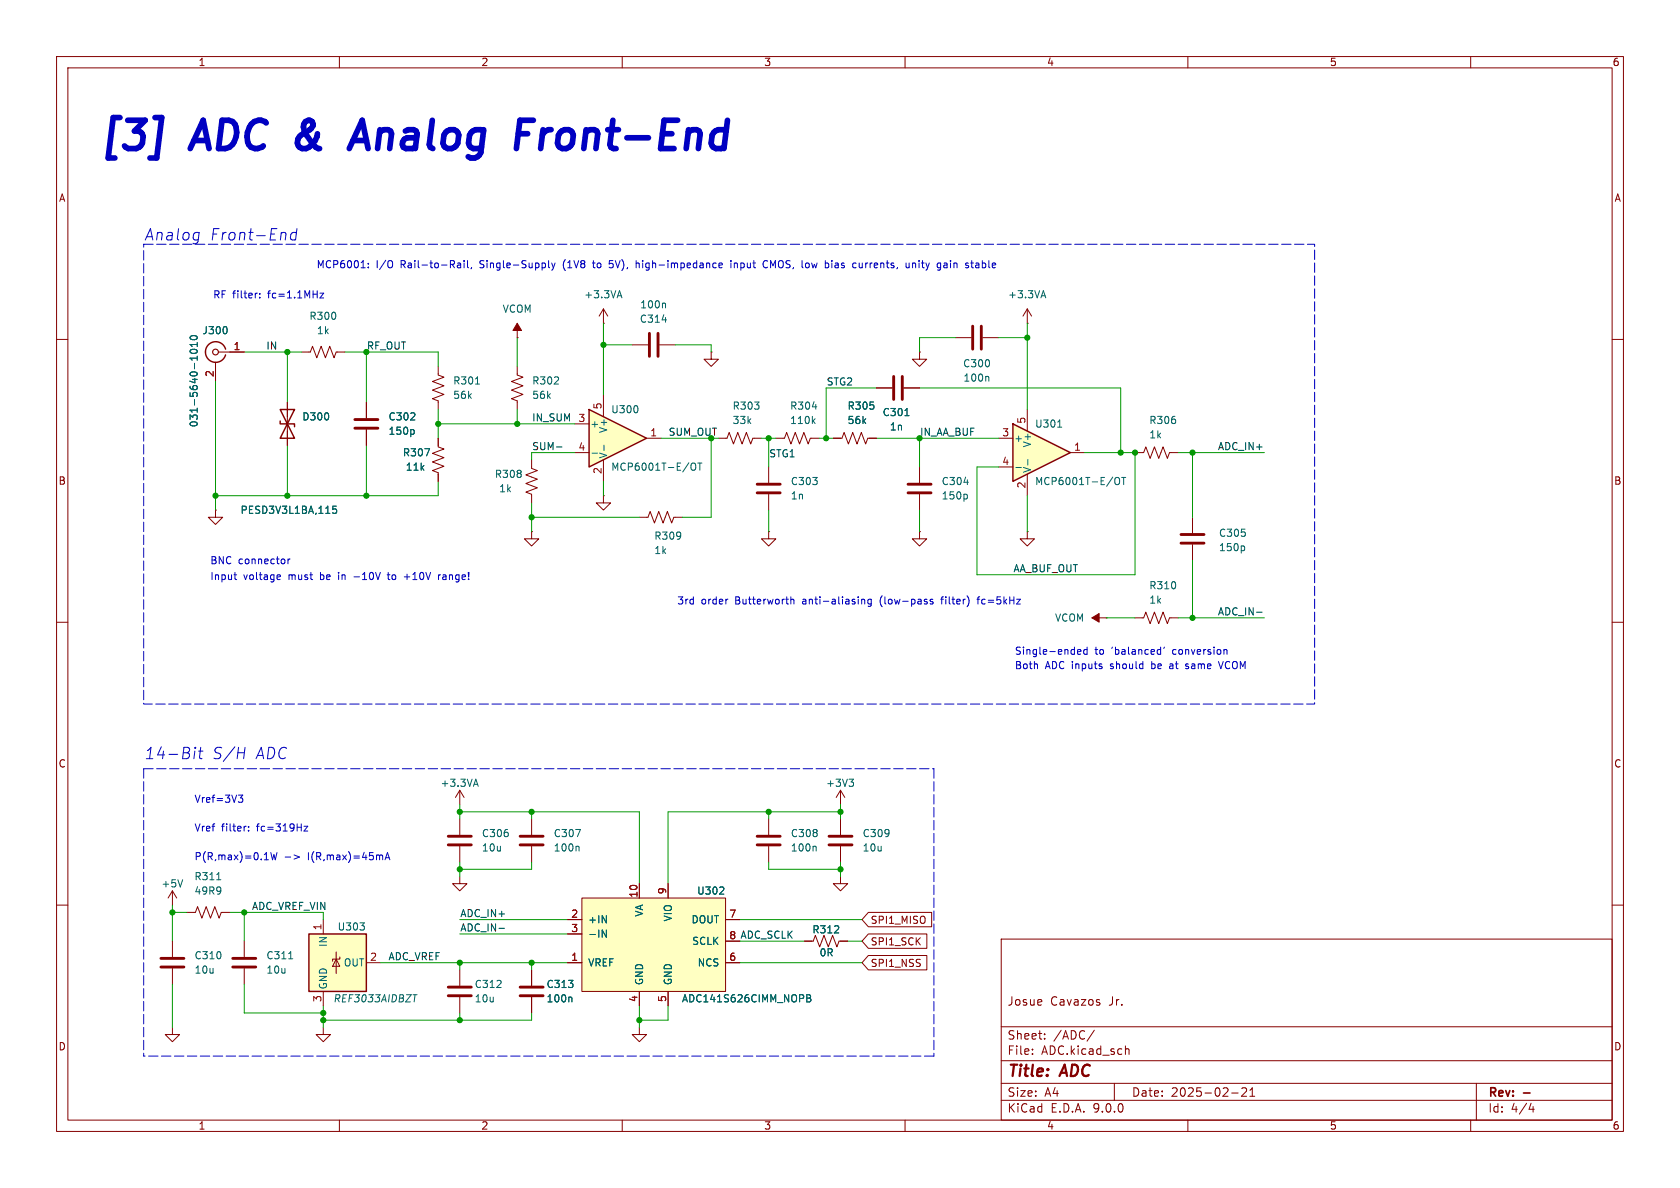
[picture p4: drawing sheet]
<svg xmlns="http://www.w3.org/2000/svg" width="297mm" height="210mm" viewBox="0 0 297 210" stroke-linecap="round" stroke-linejoin="round" font-family="sans-serif">
<g fill="none" stroke="#840000" stroke-width=".18">
<path d="M10 10h277v190h-277zM12 12h273v186h-273zM60 10v2M110 10v2M160 10v2M210 10v2M260 10v2M181.6 57.2h.1M181.6 54.6l-.8 1.3M181.6 54.6l.8 1.3M181.6 54.6v2.6M10 60h2"/>
<path d="M111.8 61h2.8M116.6 61h2.8M125.7 62.2v1.3h1.3l-1.3 1.3-1.2-1.3h1.2M125.7 62.2h.1M162.6 62.2v1.3h1.2l-1.2 1.3-1.3-1.3h1.3M162.6 62.2h.1M285 60h2M10 110h2M193 109.2h2.6M195.6 109.2h.1M200.7 109.2h1.5l.4-1 .7 2 .8-2 .8 2 .7-2 .8 2 .4-1h1.5M285 110h2"/>
<path d="M81.3 139.7l-.8 1.3M81.3 139.7l.7 1.3M81.3 139.7v2.5M10 160h2M177 166h108v32h-108zM194.4 177.3v.3M285 160h2M60 198v2M110 198v2M160 198v2M177 194.5h108M177 191.5h108"/>
<path d="M177 187.5h108M177 181.5h108M182.5 186.3v.1M182.5 185.5v.1M184.7 183.6v.1M184.7 182.8v.1M193.5 182.1l-1.3 2M197 191.5v3M199 185.5l.2-.1 .3 .1 .1 .9M210 198v2M217.7 193.2h1.2M219.5 192.4l.6-.1 .2 .1 .1 .3-.9 1.1h.9"/>
<path d="M221 193.8h.8M221 192.7l.4-.4v1.5M260 198v2M261 191.5v6.5M270.7 195l-.4 1.1h.9M271 195.6v1"/>
</g>
<path d="M269.3 193.2h1.2" fill="none" stroke="#840000" stroke-width=".3"/>
<path d="M117.1 56.5h.7M117.5 53.6l.2 .2v.6M184.1 52.3h.7M184.5 51.4l.4 1.2M83.8 138.6h.6M84.1 137.7l.4 1.3" fill="none" stroke="#006464" stroke-width=".18"/>
<path d="M114.8 58.9v4.1M116.3 58.9v4.1" fill="none" stroke="#840000" stroke-width=".51"/>
<path d="M193 109.2l1.3-.7v1.5z" fill="#840000" stroke="#840000" stroke-width=".18"/>
<path d="M104.1 72.4l10.2 5.1-10.2 5.1z" fill="#ffffc2"/>
<path d="M39.9 61.7a1.81 1.81 0 0 0-2.8-1 1.81 1.81 0 0 0 0 3 1.81 1.81 0 0 0 2.8-1M49.5 72.4l2.6 5.1h-2.6l2.6-5.1zM49.5 74.4v.5h2.6v.5M104.1 72.4l10.2 5.1-10.2 5.1z" fill="none" stroke="#840000" stroke-width=".25"/>
<g fill="none" stroke="#840000" stroke-width=".18">
<path d="M91.4 59.7h.1M91.4 57.2v2.5M106.7 57.2h.1M106.7 54.6v2.6M106.7 54.6l-.8 1.3M106.7 54.6l.7 1.3M38.1 64v3.3M38.6 62.2h4.6M50.8 71.1v7.6M53.3 62.2h1.6l.3-1 .8 2 .8-2 .7 2 .8-2 .8 2 .3-1h1.6M64.8 71.1v2.8M64.8 75.9v2.8"/>
<path d="M77.5 77.5v1.5l1 .4-2 .7 2 .8-2 .8 2 .7-2 .8 1 .4v1.5M77.5 64.8v1.5l1 .4-2 .7 2 .8-2 .8 2 .7-2 .8 1 .4v1.5M91.4 64.8v1.5l1.1 .4-2.1 .7 2.1 .8-2.1 .8 2.1 .7-2.1 .8 1 .4v1.5M101.6 74.9h2.5M106.7 69.9v3.8M114.3 77.5h2.5M38.1 90.2v1.2h1.3l-1.3 1.3-1.3-1.3h1.3M38.1 90.2h.1M94 81.3v1.5l1 .4-2 .7 2 .8-2 .8 2 .7-2 .8 1 .4v1.5M101.6 80h2.5M106.7 81.3v3.8M148.6 139.7l-.8 1.3"/>
<path d="M148.6 139.7l.8 1.3M148.6 139.7v2.5M81.3 154.9v1.3h1.2l-1.2 1.3-1.3-1.3h1.3M81.3 144.8v2.8M81.3 149.6v2.8M94 144.8v2.8M94 149.6v2.8M135.9 144.8v2.8M135.9 149.6v2.8M148.6 154.9v1.3h1.3l-1.3 1.3-1.3-1.3h1.3M148.6 144.8v2.8M148.6 149.6v2.8"/>
<path d="M43.2 166.4v2.8M43.2 171.2v2.8M81.3 171.5v2.7M81.3 176.3v2.8M94 171.5v2.7M94 176.3v2.8M142.2 166.4h1.6l.3-1 .8 2 .8-2 .7 2 .8-2 .8 2 .3-1h1.6M113 181.6v1.3h1.3l-1.3 1.3-1.2-1.3h1.2"/>
</g>
<g fill="none" stroke="#006464" stroke-width=".18">
<path d="M33.7 59.4a.69 .69 0 0 1 1.2 .4 .72 .72 0 0 1-1.3-.2zM40 57.9l.2 .3-.2 .7M109.2 52.3h.6M109.5 51.4l.4 1.2M33.7 61.9a.69 .69 0 0 1 1.2 .3 .72 .72 0 0 1-1.3-.2zM34.9 60.5v.8M34.9 63v.7M34.9 60.9h-1.3l.4 .4M73 75.9l.2 .3v.3l-.2 .3M75.1 79.3h.8l-.5 1.3M84.1 67.9h.7M106.8 78.7v1"/>
<path d="M112.7 71.9v.8M59.5 89.5h-.6l-.1 .6 .2-.1h.4l.1 .2v.4l-.2 .1-.5-.1M104.7 80.1h.9M122.2 82l.3-.1a.43 .43 0 0 1 .5 .4v.4a.43 .43 0 0 1-.3 .4 .43 .43 0 0 1-.5-.2M123.4 81.9h.7M123.7 81.9v1.2M150.1 137.7h.8l-.4 .5M150.6 138.2l.3 .3v.3l-.3 .2M101.8 146.6h.8l-.5 1.3M102.2 149.6l.2 .2v.6M144.1 149.6l.2 .2v.6M51 169.5h.8"/>
<path d="M100.9 176.3l.2 .1v.7"/>
</g>
<path d="M91.4 57.2l.8 1.2h-1.5z" fill="#840000" stroke="#840000" stroke-width=".18"/>
<g fill="none" stroke="#840000" stroke-width=".51">
<path d="M62.7 74.2h4.1M62.7 75.7h4.1M79.2 147.8h4.1M79.2 149.4h4.1M91.9 147.8h4.1M91.9 149.4h4.1M133.9 147.8h4M133.9 149.4h4M146.6 147.8h4M146.6 149.4h4M41.1 169.4h4.1M41.1 170.9h4.1"/>
<path d="M79.2 174.5h4.1M79.2 176h4.1M91.9 174.5h4.1M91.9 176h4.1"/>
</g>
<circle cx="38.1" cy="62.2" r=".51" fill="none" stroke="#840000" stroke-width=".2"/>
<path d="M179.1 74.9l10.1 5.1-10.1 5.1z" fill="#ffffc2"/>
<path d="M179.1 74.9l10.1 5.1-10.1 5.1z" fill="none" stroke="#840000" stroke-width=".25"/>
<path d="M176.5 77.5h2.6M181.6 72.4v3.8M176.5 82.6h2.6M181.6 83.8v3.8M189.2 80h2.6M200.7 80h1.5l.4-1 .7 2 .8-2 .8 2 .7-2 .8 2 .4-1h1.5" fill="none" stroke="#840000" stroke-width=".18"/>
<path d="M187 75.5h.7M179.6 82.6h1M181.7 81.2v1M197.1 84.6l.3-.2a.43 .43 0 0 1 .5 .4v.4a.43 .43 0 0 1-.3 .5 .43 .43 0 0 1-.5-.2M198.3 84.4h.7M198.7 84.4v1.3" fill="none" stroke="#006464" stroke-width=".18"/>
<path d="M102.9 158.8h25.4v16.5h-25.4z" fill="#ffffc2"/>
<g fill="none" stroke="#840000" stroke-width=".18">
<path d="M127 77.5h1.5l.4-1 .8 2 .7-2 .8 2 .8-2 .7 2 .4-1h1.5M137.2 77.5h1.5l.4-1 .7 2 .8-2 .8 2 .7-2 .8 2 .4-1h1.5M147.3 77.5h1.5l.4-1 .8 2 .7-2 .8 2 .8-2 .7 2 .4-1h1.5M106.7 87.6v1.3h1.2l-1.2 1.3-1.3-1.3h1.3M106.7 87.6h.1M135.9 94v1.3h1.3l-1.3 1.2-1.3-1.2h1.3M135.9 94h.1M135.9 82.6v2.7M135.9 87.4v2.8M162.6 94v1.3h1.2l-1.2 1.2-1.3-1.2h1.3M162.6 94h.1M162.6 82.6v2.7"/>
<path d="M162.6 87.4v2.8M181.6 94v1.3h1.3l-1.3 1.2-1.3-1.2h1.3M181.6 94h.1M210.8 91.4v2.8M210.8 96.3v2.8M30.5 157.5l-.8 1.3M30.5 157.5l.7 1.3M30.5 157.5v2.5M102.9 158.8h25.4v16.5h-25.4zM113 156.2v2.6M118.1 156.2v2.6M33 161.3h1.5l.4-1 .8 2 .7-2 .8 2 .8-2 .7 2 .4-1h1.5"/>
<path d="M100.3 162.6h2.6M100.3 165.1h2.6M100.3 170.2h2.6M113 175.3v2.5M118.1 175.3v2.5M128.3 162.6h2.5M128.3 170.2h2.5M128.3 166.4h2.5"/>
</g>
<g fill="none" stroke="#006464" stroke-width=".18">
<path d="M143.6 71.9h.8M143.7 74.4l.4 .5M144.1 74l-.5 .5M170.4 85.2h.8M170.8 87.4l.2 .2v.4l-.2 .2M219.8 96.5l.2 .2v.4l-.2 .3M32.3 155.5l-.4 1.3M38.3 155.5h.7M127.2 158.1h.8M127.9 156.9v.4M106.5 161.9l.7 1.2v-1.2M106.5 164.4l.7 1.3v-1.3"/>
<path d="M142.6 175.8h.5l.2 .3-.2 .3 .2 .2 .1 .3-.3 .2h-.5zM142.6 176.4h.5"/>
</g>
<path d="M133.9 85.6h4M133.9 87.1h4M160.5 85.6h4.1M160.5 87.1h4.1M208.8 94.5h4.1M208.8 96h4.1" fill="none" stroke="#840000" stroke-width=".51"/>
<path d="M54.6 165.1h10.2v10.2h-10.2z" fill="#ffffc2"/>
<path d="M54.6 165.1h10.2v10.2h-10.2z" fill="none" stroke="#840000" stroke-width=".25"/>
<g fill="none" stroke="#840000" stroke-width=".18">
<path d="M168.9 59.7h2.8M173.7 59.7h2.8M38.1 64.8v2.5M40.6 62.2h2.6M50.8 71.1v2.6M50.8 76.2v2.5M64.8 71.1v2.8M64.8 75.9v2.8M77.5 77.5v1.2M147.3 77.5h1.3M153.7 77.5h1.2M154.9 68.6h2.8"/>
<path d="M159.8 68.6h2.8M77.5 83.8v1.3M94 94v1.3h1.2l-1.2 1.2-1.3-1.2h1.3M94 94h.1M113 91.4h1.6l.3-1 .8 2.1 .8-2.1 .7 2.1 .8-2.1 .7 2.1 .4-1.1h1.5M113 156.2v2.6M118.1 156.2v2.6M30.5 166.4v2.8M30.5 171.2v2.8M57.1 162.6v2.5M57.1 175.3v2.5M59.4 169.5l.7 1.3h-1.3z"/>
<path d="M59.4 168.3v3.8M60.1 169.2v.3h-1.3v.4M64.8 170.2h2.5M94 171.5v2.7M94 176.3v2.8M100.3 170.2h2.6M100.3 162.6h2.6M100.3 165.1h2.6M113 175.3v2.5M118.1 175.3v2.5M128.3 170.2h2.5M128.3 166.4h2.5"/>
<path d="M128.3 162.6h2.5M142.2 166.4h1.3M148.6 166.4h1.3M153.5 168.9h10.4v2.6h-10.4l-1.1-1.3zM153.5 165.1h10.4v2.5h-10.4l-1.1-1.2zM153.5 161.3h11.2v2.5h-11.2l-1.1-1.2zM30.5 181.6v1.3h1.2l-1.2 1.3-1.3-1.3h1.3M57.1 181.6v1.3h1.3l-1.3 1.3-1.2-1.3h1.2"/>
</g>
<g fill="none" stroke="#006464" stroke-width=".18">
<path d="M33.7 59.4a.69 .69 0 0 1 1.2 .4 .72 .72 0 0 1-1.3-.2zM40 57.9l.2 .3-.2 .7M33.7 61.9a.69 .69 0 0 1 1.2 .3 .72 .72 0 0 1-1.3-.2zM34.9 60.5v.8M34.9 63v.7M34.9 60.9h-1.3l.4 .4M73 75.9l.2 .3v.3l-.2 .3M75.1 79.3h.8l-.5 1.3M160 73.5h.7M174.6 66.5l.2 .2v.7M59.5 89.5h-.6l-.1 .6 .2-.1h.4l.1 .2v.4l-.2 .1-.5-.1M127.2 158.1h.8"/>
<path d="M127.9 156.9v.4M63.6 163.1h.8l-.4 .5M64.4 163.7v.6M73 175.8h.7M100.9 176.3l.2 .1v.7M106.5 161.9l.7 1.2v-1.2M106.5 164.4l.7 1.3v-1.3M142.6 175.8h.5l.2 .3-.2 .3 .2 .2 .1 .3-.3 .2h-.5zM142.6 176.4h.5"/>
</g>
<path d="M172 57.7v4M173.5 57.7v4M158 66.5v4.1M159.5 66.5v4.1M28.4 169.4h4.1M28.4 170.9h4.1" fill="none" stroke="#840000" stroke-width=".51"/>
<path d="M98.4 79h.9M222.1 108.2h1M88.2 164.1h1" fill="none" stroke="#0f0f0f" stroke-width=".18"/>
<path d="M25.4 43.2h207v81.3h-207zM25.4 135.9v50.8M25.4 135.9h139.7M165.1 135.9v50.8M165.1 186.7h-139.7" fill="none" stroke="#0000c2" stroke-width=".18" stroke-dasharray="1.7 .6"/>
<g fill="none" stroke="#009600" stroke-width=".18">
<path d="M91.4 59.7v5.1M106.7 57.2v12.7M168.9 59.7h-6.3v2.5M176.5 59.7h5.1M181.6 57.2v15.2M38.1 67.3v22.9M43.2 62.2h10.1M50.8 62.2v8.9M50.8 78.7v8.9M61 62.2h16.5v2.6M64.8 62.2v8.9M64.8 78.7v8.9"/>
<path d="M77.5 72.4v5.1M77.5 74.9h24.1M91.4 72.4v2.5M106.7 61h5.1M116.8 77.5h8.9v13.9h-5.1M119.4 61h6.3v1.2M134.6 77.5h2.6M135.9 77.5v5.1M144.8 77.5h2.5M154.9 68.6h-8.9v8.9M154.9 77.5h21.6M162.6 68.6h35.5v11.4"/>
<path d="M162.6 77.5v5.1M77.5 85.1v2.5h-39.4M94 88.9v5.1M94 91.4h19M101.6 80h-7.6v1.3M106.7 85.1v2.5M135.9 90.2v3.8M162.6 90.2v3.8M181.6 87.6v6.4M191.8 80h8.9v21.6h-28v-19h3.8M208.3 80h15.2M210.8 80v11.4"/>
<path d="M210.8 99.1v10.1M195.6 109.2h5.1M208.3 109.2h15.2M81.3 142.2v2.6M81.3 152.4v2.5M81.3 143.5h31.7v12.7M94 143.5v1.3M94 152.4v1.3h-12.7M135.9 143.5v1.3M135.9 152.4v1.3h12.7M148.6 143.5h-30.5v12.7M148.6 142.2v2.6"/>
<path d="M148.6 152.4v2.5M30.5 160v6.4M30.5 174v7.6M30.5 161.3h2.5M40.6 161.3h16.5v1.3M43.2 174v5.1h13.9M43.2 161.3v5.1M57.1 177.8v3.8M67.3 170.2h33M81.3 170.2v1.3M81.3 179.1v1.2M81.3 162.6h19"/>
<path d="M81.3 165.1h19M94 179.1v1.2h-36.9M94 170.2v1.3M113 177.8v3.8M118.1 177.8v2.5h-5.1M130.8 170.2h21.6M130.8 162.6h21.6M130.8 166.4h11.4M149.9 166.4h2.5"/>
</g>
<path d="M61.7 26.3l2.3-5 1.1 5M62.4 24.8h2.4M91.6 23.6h1.7M91.9 21.3h2.4" fill="none" stroke="#0000c2" stroke-width="1"/>
<g fill="none" stroke="#0000c2" stroke-width=".18">
<path d="M45.4 51.8h.1M45.9 52.6v.1M45.9 51.9v.1M52.4 41.2a.66 .66 0 0 0-1 .3l-.1 .5 .2 .3 .2 .1 .6-.1M52.5 40.4l-.3 2M56.6 51.8h.6l-.6 .9h.6M65.1 47.2v.1M65.1 46.6v.1M69.3 46.3v.9M80.9 46.6h.5v.7M81.4 46.8l-.4 .1-.2 .1 .2 .3h.4M82 46.1v.1"/>
<path d="M82 46.5v.8M82.6 46.1v1.1l.2 .1M83.4 47.3l-.1 .2M97 46.1v1.1l.2 .1M97.5 46.5l.3 .8M97.8 47.3l-.3 .5M98.1 46.5l-.3 .8M104.7 46.5h.5M104.9 46.1l.1 1.2M107.7 47.2l.5 .1M108.4 46.1h-.7v.6l.5-.1M112.5 46.6l.3-.1 .2 .2"/>
<path d="M112.5 46.1v1.2M127.1 46.9l.6-.1-.1-.2-.3-.1-.2 .2 .1 .6h.4M129.2 46.1v.1M129.2 46.5v.8M129.8 46.5v.8M130 46.5l-.2 .1M135.7 46.2a.6 .6 0 0 0-.9 .4 .6 .6 0 0 0 .6 .7l.3-.1M142.6 46.5l.3 .1M142.9 47.3h-.3M147.1 46.1v.1M147.1 46.5v.8M151.9 46.5l.1 .8h.4"/>
<path d="M160.2 47.2l.2 .1 .3-.1M160.7 46.5v.8M161.3 46.6l.2-.1 .3 .1 .1 .7M161.3 46.5v.8M166.9 46.6h.5v.7M167.4 46.8l-.4 .1-.2 .1 .2 .3h.4M171.6 46.5h.5M172 47.3h.1M172.9 46.5l-.4 .1M172.9 46.9h-.3l-.1 .1v.3h.4M50.9 98.8v.9M51.3 98.8l-.4 .3"/>
<path d="M41.4 101.6h.4M41.6 102.4l.2 .1M49.2 101.6l.3 .1 .1 .2-.6 .1M49.5 102.4l-.3 .1M62.6 102h1M68.4 101.6h.5M68.6 101.2v1.1l.3 .2M71.5 102h.9M77.5 101.6v.9M77.9 101.6l-.4 .3M78.3 102v.4M139.8 105.5v1.3"/>
<path d="M139.8 106l.2-.1 .3 .1 .1 .8M152.3 106l.2-.1 .3 .1 .1 .8M152.3 105.9v.9M154 106l-.3-.1-.3 .3 .1 .5h.5M154 105.9v1.1l-.2 .2-.3-.1M164.9 106l-.3-.1-.2 .2 .1 .2 .4 .1v.3h-.5M166.3 105.9h.5M166.5 105.6v1.2M172.7 105.9h.5M173.2 105.5l-.3 .2v1.1M190.5 115.2l.6-.1-.1-.2-.3-.1-.2 .2 .1 .6h.4M192.2 114.9l-.4-.1-.2 .3 .1 .5h.5"/>
<path d="M192.2 114.4v1.3M204.8 114.8l.4 .1M205.2 115.6l-.4 .1M205.2 114.4v1.3M205.9 114.4l-.2 .2M206.9 117.4h-.1M206.9 117.7l-.1 .2 .1 .3M209.6 118.1l.4 .1M210 117.4l-.4 .1 .1 .2 .3 .1M215.4 116.9l.4 1.3 .5-1.3M216.6 114.8l.3 .2v.7M34.4 132.8l-.1 1.3"/>
<path d="M34.5 132.1v.2M34.5 132.1l-.1 .1 .1 .1M34.5 132.1l.1 .1-.1 .1M35.1 132.8h.8M35.5 132.1l-.2 1.7v.2l.4 .1M43.3 132.1l-.2 2M42.1 140.6h.8l-.4 .4 .4 .2v.5l-.2 .1h-.5M43.4 146.1h.1M43.9 146.8v.1M43.9 146.1v.1M47.9 150.7l.3 1.3 .2-.9 .3 .9 .3-1.3M50.4 151.5h1"/>
<path d="M52 151.1l1 .4-1 .4M53.7 146.1h.7l-.7 .8h.7M67.5 151.1l.2 .2v.7M68.1 152l.4-1.3 .4 1.3M68.2 151.6h.6"/>
</g>
<g fill="#009600" stroke="#009600" stroke-width=".18">
<circle cx="94" cy="91.4" r=".46"/>
<circle cx="77.5" cy="74.9" r=".46"/>
<circle cx="91.4" cy="74.9" r=".46"/>
<circle cx="106.7" cy="61" r=".46"/>
<circle cx="43.2" cy="161.3" r=".46"/>
<circle cx="57.1" cy="180.3" r=".46"/>
<circle cx="57.1" cy="179.1" r=".46"/>
<circle cx="30.5" cy="161.3" r=".46"/>
<circle cx="135.9" cy="77.5" r=".46"/>
<circle cx="146" cy="77.5" r=".46"/>
<circle cx="181.6" cy="59.7" r=".46"/>
<circle cx="210.8" cy="109.2" r=".46"/>
<circle cx="210.8" cy="80" r=".46"/>
<circle cx="200.7" cy="80" r=".46"/>
<circle cx="198.1" cy="80" r=".46"/>
<circle cx="113" cy="180.3" r=".46"/>
<circle cx="81.3" cy="180.3" r=".46"/>
<circle cx="81.3" cy="170.2" r=".46"/>
<circle cx="81.3" cy="153.7" r=".46"/>
<circle cx="81.3" cy="143.5" r=".46"/>
<circle cx="94" cy="143.5" r=".46"/>
<circle cx="94" cy="170.2" r=".46"/>
<circle cx="148.6" cy="153.7" r=".46"/>
<circle cx="148.6" cy="143.5" r=".46"/>
<circle cx="135.9" cy="143.5" r=".46"/>
<circle cx="64.8" cy="87.6" r=".46"/>
<circle cx="50.8" cy="87.6" r=".46"/>
<circle cx="50.8" cy="62.2" r=".46"/>
<circle cx="38.1" cy="87.6" r=".46"/>
</g>
<g font-size="7" fill="#0000c2">
<text x="17.3" y="26.9">[3]</text>
<text x="34.5" y="26.9">ADC &amp;</text>
<text x="66.6" y="26.9">Analog</text>
<text x="97.5" y="26.9">Front-End</text>
</g>
<g font-size="2.8" fill="#0000c2">
<text x="25.4" y="42.7">Analog</text>
<text x="37" y="42.7">Front-End</text>
<text x="25.4" y="134.4">14-Bit</text>
<text x="37.4" y="134.4">S/H</text>
<text x="45.1" y="134.4">ADC</text>
</g>
<g font-size="2.8" fill="#840000">
<text x="178" y="190.9">Title:</text>
<text x="187.7" y="190.9">ADC</text>
</g>
<g font-size="2.1" fill="#840000">
<text x="178" y="178">Josue</text>
<text x="185.7" y="178">Cavazos</text>
<text x="196.1" y="178">Jr.</text>
<text x="178" y="184">Sheet:</text>
<text x="186.2" y="184">/ADC/</text>
<text x="178" y="186.7">File:</text>
<text x="184.1" y="186.7">ADC.kicad_sch</text>
<text x="178" y="196.9">KiCad</text>
<text x="178" y="194.1">Size:</text>
<text x="184.7" y="194.1">A4</text>
<text x="185.7" y="196.9">E.D.A.</text>
<text x="193.3" y="196.9">9.0.0</text>
<text x="200" y="194.1">Date:</text>
<text x="207" y="194.1">2025-02-21</text>
<text x="263" y="194.3">Rev:</text>
<text x="263" y="196.9">Id:</text>
<text x="267.1" y="196.9">4/4</text>
</g>
<g font-size="1.8" fill="#840000">
<text x="35" y="11.9">1</text>
<text x="85" y="11.9">2</text>
<text x="135" y="11.9">3</text>
<text x="185" y="11.9">4</text>
<text x="235" y="11.9">5</text>
<text x="285" y="11.9">6</text>
<text x="10.3" y="35.9">A</text>
<text x="285.3" y="35.9">A</text>
<text x="10.3" y="85.9">B</text>
<text x="285.3" y="85.9">B</text>
<text x="10.3" y="135.9">C</text>
<text x="285.3" y="135.9">C</text>
<text x="153.8" y="167.3">SPI1_SCK</text>
<text x="153.8" y="163.5">SPI1_MISO</text>
<text x="153.8" y="171.1">SPI1_NSS</text>
<text x="10.3" y="185.9">D</text>
<text x="285.3" y="185.9">D</text>
<text x="35" y="199.9">1</text>
<text x="85" y="199.9">2</text>
<text x="135" y="199.9">3</text>
<text x="185" y="199.9">4</text>
<text x="235" y="199.9">5</text>
<text x="285" y="199.9">6</text>
</g>
<g font-size="1.8" fill="#0000c2">
<text x="55.9" y="47.5">MCP6001:</text>
<text x="66.5" y="47.5">I/O</text>
<text x="70.9" y="47.5">Rail-to-Rail,</text>
<text x="85.1" y="47.5">Single-Supply</text>
<text x="100" y="47.5">(1V8</text>
<text x="105.5" y="47.5">to</text>
<text x="108.6" y="47.5">5V),</text>
<text x="113.5" y="47.5">high-impedance</text>
<text x="130.4" y="47.5">input</text>
<text x="136.4" y="47.5">CMOS,</text>
<text x="143.4" y="47.5">low</text>
<text x="147.7" y="47.5">bias</text>
<text x="152.8" y="47.5">currents,</text>
<text x="162.4" y="47.5">unity</text>
<text x="168.2" y="47.5">gain</text>
<text x="173.4" y="47.5">stable</text>
<text x="37.6" y="52.8">RF filter:</text>
<text x="47.5" y="52.8">fc=1.1MHz</text>
<text x="37.1" y="99.8">BNC</text>
<text x="42.1" y="99.8">connector</text>
<text x="37.1" y="102.6">Input</text>
<text x="43" y="102.6">voltage</text>
<text x="51.1" y="102.6">must</text>
<text x="56.9" y="102.6">be</text>
<text x="60.3" y="102.6">in</text>
<text x="63.2" y="102.6">-10V</text>
<text x="69.4" y="102.6">to</text>
<text x="72.5" y="102.6">+10V</text>
<text x="78.7" y="102.6">range!</text>
<text x="119.6" y="106.9">3rd</text>
<text x="123.9" y="106.9">order</text>
<text x="130.1" y="106.9">Butterworth</text>
<text x="142.1" y="106.9">anti-aliasing</text>
<text x="156" y="106.9">(low-pass</text>
<text x="167.1" y="106.9">filter)</text>
<text x="173.7" y="106.9">fc=5kHz</text>
<text x="179.3" y="118.4">Both</text>
<text x="179.3" y="115.8">Single-ended</text>
<text x="184.8" y="118.4">ADC inputs</text>
<text x="193.6" y="115.8">to</text>
<text x="196.6" y="118.4">should</text>
<text x="196.6" y="115.8">'balanced'</text>
<text x="204" y="118.4">be</text>
<text x="207.4" y="118.4">at</text>
<text x="207.6" y="115.8">conversion</text>
<text x="210.5" y="118.4">same</text>
<text x="216.6" y="118.4">VCOM</text>
<text x="34.3" y="142">Vref=3V3</text>
<text x="34.3" y="147.1">Vref</text>
<text x="39.1" y="147.1">filter:</text>
<text x="45.5" y="147.1">fc=319Hz</text>
<text x="34.3" y="152.2">P(R,max)=0.1W</text>
<text x="54.5" y="152.2">I(R,max)=45mA</text>
</g>
<g font-size="1.8" fill="#006464">
<text x="103.2" y="52.9">+3.3VA</text>
<text x="178.1" y="52.9">+3.3VA</text>
<text x="35.7" y="59.3">J300</text>
<text x="54.6" y="56.7">R300</text>
<text x="55.9" y="59.3">1k</text>
<text x="88.8" y="55.5">VCOM</text>
<text x="113" y="57.3">C314</text>
<text x="113.1" y="54.7">100n</text>
<text x="170.2" y="65.1">C300</text>
<text x="80" y="68.2">R301</text>
<text x="80" y="70.7">56k</text>
<text x="94" y="68.2">R302</text>
<text x="94" y="70.7">56k</text>
<text x="170.2" y="67.7">100n</text>
<text x="35.2" y="75.6" transform="rotate(-90 35.2 75.6)">031-5640-1010</text>
<text x="53.3" y="74.5">D300</text>
<text x="68.6" y="74.5">C302</text>
<text x="68.6" y="77.1">150p</text>
<text x="104.3" y="75.8">+</text>
<text x="107.5" y="76.7" transform="rotate(-90 107.5 76.7)">V+</text>
<text x="108" y="73.3">U300</text>
<text x="129.4" y="72.6">R303</text>
<text x="129.4" y="75.2">33k</text>
<text x="139.6" y="72.6">R304</text>
<text x="139.6" y="75.2">110k</text>
<text x="149.7" y="72.6">R305</text>
<text x="149.7" y="75.2">56k</text>
<text x="155.9" y="73.8">C301</text>
<text x="157.2" y="76.3">1n</text>
<text x="182.9" y="75.8">U301</text>
<text x="203.1" y="75.2">R306</text>
<text x="203.1" y="77.7">1k</text>
<text x="71.1" y="80.9">R307</text>
<text x="71.6" y="83.4">11k</text>
<text x="107.5" y="81.2" transform="rotate(-90 107.5 81.2)">V-</text>
<text x="108" y="83.4">MCP6001T-E/OT</text>
<text x="179.2" y="78.3">+</text>
<text x="182.5" y="83.7" transform="rotate(-90 182.5 83.7)">V-</text>
<text x="182.5" y="79.2" transform="rotate(-90 182.5 79.2)">V+</text>
<text x="87.4" y="84.7">R308</text>
<text x="88.1" y="87.2">1k</text>
<text x="139.7" y="86">C303</text>
<text x="139.7" y="88.5">1n</text>
<text x="166.4" y="86">C304</text>
<text x="166.4" y="88.5">150p</text>
<text x="182.9" y="86">MCP6001T-E/OT</text>
<text x="42.4" y="91">PESD3V3L1BA,115</text>
<text x="115.6" y="95.6">R309</text>
<text x="215.4" y="95.1">C305</text>
<text x="115.6" y="98.1">1k</text>
<text x="215.4" y="97.6">150p</text>
<text x="203.1" y="104.4">R310</text>
<text x="203.1" y="106.9">1k</text>
<text x="186.4" y="110.1">VCOM</text>
<text x="77.8" y="139.3">+3.3VA</text>
<text x="145.9" y="139.3">+3V3</text>
<text x="85.1" y="148.2">C306</text>
<text x="97.8" y="148.2">C307</text>
<text x="139.7" y="148.2">C308</text>
<text x="152.4" y="148.2">C309</text>
<text x="34.3" y="155.8">R311</text>
<text x="85.1" y="150.7">10u</text>
<text x="97.8" y="150.7">100n</text>
<text x="139.7" y="150.7">100n</text>
<text x="152.4" y="150.7">10u</text>
<text x="28.4" y="157.1">+5V</text>
<text x="34.3" y="158.3">49R9</text>
<text x="123.1" y="158.3">U302</text>
<text x="58" y="167.5" transform="rotate(-90 58 167.5)">IN</text>
<text x="59.6" y="164.7">U303</text>
<text x="103.9" y="163.4">+IN</text>
<text x="103.9" y="166">-IN</text>
<text x="113.9" y="162.1" transform="rotate(-90 113.9 162.1)">VA</text>
<text x="119" y="163" transform="rotate(-90 119 163)">VIO</text>
<text x="122.2" y="163.4">DOUT</text>
<text x="122.3" y="167.2">SCLK</text>
<text x="143.5" y="165.2">R312</text>
<text x="34.3" y="169.8">C310</text>
<text x="34.3" y="172.3">10u</text>
<text x="47" y="169.8">C311</text>
<text x="47" y="172.3">10u</text>
<text x="60.7" y="171">OUT</text>
<text x="103.9" y="171">VREF</text>
<text x="123.2" y="171">NCS</text>
<text x="144.8" y="169.3">0R</text>
<text x="58" y="175" transform="rotate(-90 58 175)">GND</text>
<text x="58.8" y="177.4">REF3033AIDBZT</text>
<text x="83.8" y="174.9">C312</text>
<text x="83.8" y="177.4">10u</text>
<text x="96.5" y="174.9">C313</text>
<text x="96.5" y="177.4">100n</text>
<text x="113.9" y="174.2" transform="rotate(-90 113.9 174.2)">GND</text>
<text x="119" y="174.2" transform="rotate(-90 119 174.2)">GND</text>
<text x="120.5" y="177.4">ADC141S626CIMM_NOPB</text>
</g>
<g font-size="1.8" fill="#a90000">
<text x="41.2" y="62">1</text>
<text x="37.8" y="66.7" transform="rotate(-90 37.8 66.7)">2</text>
<text x="102.2" y="74.7">3</text>
<text x="106.4" y="72.5" transform="rotate(-90 106.4 72.5)">5</text>
<text x="114.9" y="77.2">1</text>
<text x="177.1" y="77.2">3</text>
<text x="181.4" y="75" transform="rotate(-90 181.4 75)">5</text>
<text x="102.2" y="79.8">4</text>
<text x="106.4" y="83.9" transform="rotate(-90 106.4 83.9)">2</text>
<text x="177.1" y="82.3">4</text>
<text x="189.8" y="79.8">1</text>
<text x="181.4" y="86.4" transform="rotate(-90 181.4 86.4)">2</text>
<text x="112.8" y="158.8" transform="rotate(-90 112.8 158.8)">10</text>
<text x="117.9" y="158.2" transform="rotate(-90 117.9 158.2)">9</text>
<text x="56.9" y="164.5" transform="rotate(-90 56.9 164.5)">1</text>
<text x="100.9" y="162.3">2</text>
<text x="100.9" y="164.8">3</text>
<text x="128.8" y="162.3">7</text>
<text x="128.8" y="166.1">8</text>
<text x="65.3" y="169.9">2</text>
<text x="100.9" y="169.9">1</text>
<text x="128.8" y="169.9">6</text>
<text x="56.9" y="177.2" transform="rotate(-90 56.9 177.2)">3</text>
<text x="112.8" y="177.2" transform="rotate(-90 112.8 177.2)">4</text>
<text x="117.9" y="177.2" transform="rotate(-90 117.9 177.2)">5</text>
</g>
<g font-size="1.8" fill="#0f0f0f">
<text x="47" y="61.9">IN</text>
<text x="146" y="68.2">STG2</text>
<text x="94" y="74.6">IN_SUM</text>
<text x="94" y="79.7">SUM-</text>
<text x="135.9" y="80.9">STG1</text>
<text x="215.2" y="79.7">ADC_IN+</text>
<text x="179.1" y="101.3">AA_BUF_OUT</text>
<text x="215.2" y="108.9">ADC_IN-</text>
<text x="44.4" y="160.9">ADC_VREF_VIN</text>
<text x="81.3" y="164.8">ADC_IN-</text>
<text x="81.3" y="162.2">ADC_IN+</text>
<text x="128.8" y="166.1">8 ADC_SCLK</text>
<text x="68.6" y="169.8">ADC_VREF</text>
</g>
<g font-size="1.8" fill="#009600">
<text x="64.8" y="61.9">RF_OUT</text>
<text x="118.1" y="77.1">SUM_OUT</text>
<text x="162.6" y="77.1">IN_AA_BUF</text>
</g>
</svg>
